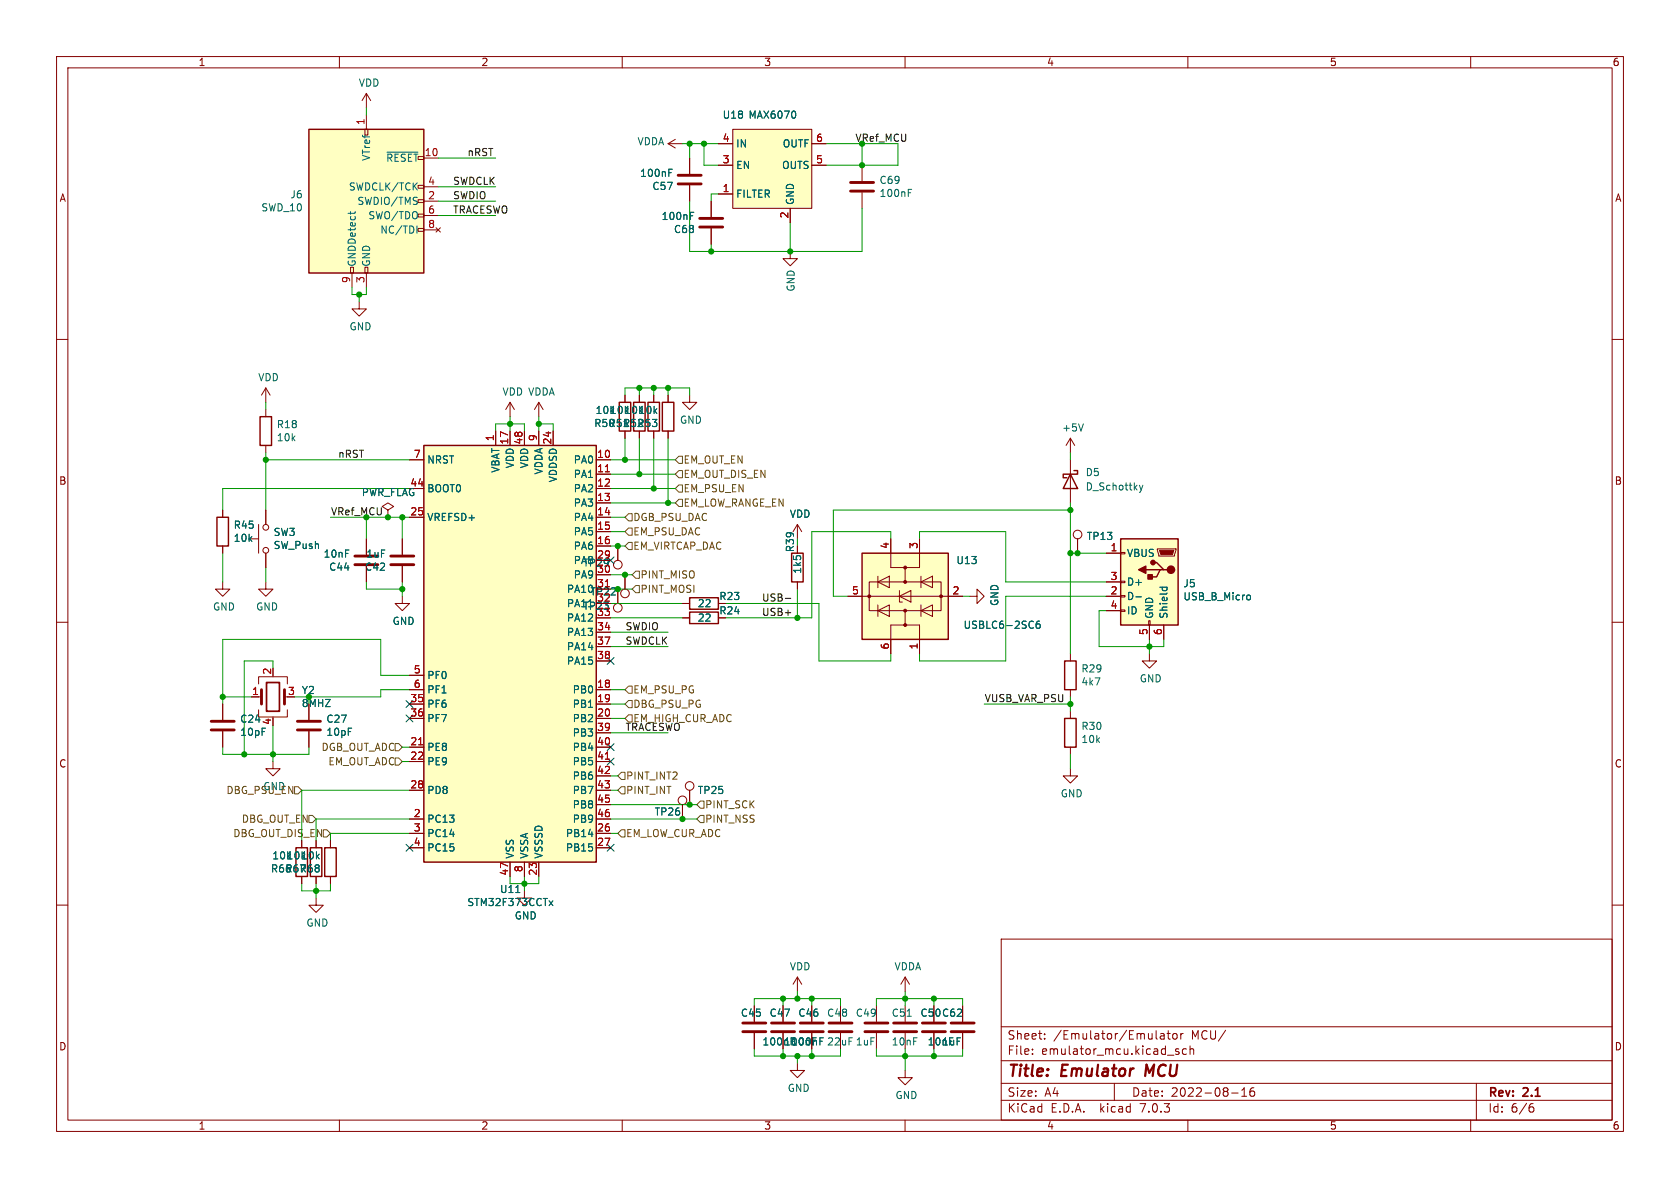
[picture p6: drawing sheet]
<svg xmlns="http://www.w3.org/2000/svg" width="297mm" height="210mm" viewBox="0 0 297 210" stroke-linecap="round" stroke-linejoin="round" font-family="sans-serif">
<g fill="none" stroke="#840000" stroke-width=".18">
<path d="M10 10h277v190h-277zM12 12h273v186h-273zM60 10v2M64.8 16.5l-.8 1.3M64.8 16.5v2.6M64.8 16.5l.7 1.3M110 10v2M160 10v2M210 10v2M260 10v2M64.5 22.9h.5v1h-.5zM64.8 20.3v2.6"/>
<path d="M73.9 32.8h1v.5h-1zM73.9 37.8h1v.6h-1zM73.9 35.3h1v.5h-1zM74.9 27.9h2.6M74.9 35.6h2.6M74.9 33h2.6M74.9 38.1h2.6M118.1 25.4l1.3 .8M118.1 25.4h2.5M119.4 24.6l-1.3 .8M121.9 27.9v2.8M121.9 32.8v2.8"/>
<path d="M125.7 35.6v2.8M127 25.4h2.5M127 34.3h2.5M127 29.2h2.5M129.5 22.9h14v13.9h-14zM139.7 36.8v2.6M143.5 25.4h2.5M143.5 29.2h2.5M152.4 29.2v2.8M152.4 34v2.8M10 60h2M62 47.2h.5v1.1h-.5z"/>
<path d="M62.2 48.3v2.5M63.5 53.3v1.3h1.3l-1.3 1.3-1.3-1.3h1.3M64.5 47.2h.5v1.1h-.5zM64.8 48.3v2.5M73.9 40.4h1v.5h-1zM74.9 40.6h2.6M77.1 40.3l.8 .7M77.9 40.3l-.8 .7M125.7 40.4v2.8M139.7 44.5v1.2h1.3l-1.3 1.3-1.3-1.3h1.3M285 60h2M47 68.6v2.5"/>
<path d="M47 72.4v1.3M47 78.7v1.3M47 68.6l-.8 1.3M47 68.6l.8 1.3M87.6 76.2v2.5M90.2 71.1l-.8 1.3M90.2 71.1v2.6M90.2 76.2v2.5M90.2 71.1l.7 1.3M92.7 76.2v2.5M95.2 71.1l-.7 1.3M95.2 71.1v2.6"/>
<path d="M95.2 76.2v2.5M95.2 71.1l.8 1.3M97.8 76.2v2.5M110.5 69.9v1.2M110.5 76.2v1.3M113 69.9v1.2M113 76.2v1.3M115.6 69.9v1.2M115.6 76.2v1.3M118.1 69.9v1.2M118.1 76.2v1.3M121.9 69.9v1.2h1.3l-1.3 1.3-1.3-1.3h1.3"/>
<path d="M189.2 77.5l-.7 1.2M189.2 77.5v2.5M189.2 77.5l.8 1.2M39.4 90.2v1.2M39.4 96.5v1.3M43.9 95.3h1.8M45.7 92.7v5.1M47 90.2v2.5M47 97.8v2.5M64.8 95.3v2.7M68.6 90.2l1-.7-1-.6-1 .6 1 .7v1.2M68.6 91.4h.1"/>
<path d="M71.1 95.3v2.7M72.4 81.3h2.5M72.4 86.4h2.5M72.4 91.4h2.5M105.4 81.3h2.5M105.4 83.8h2.5M105.4 86.4h2.5M105.4 88.9h2.5M105.4 91.4h2.5M105.4 94h2.5M105.4 96.5h2.5M105.4 99.1h2.5"/>
<path d="M109.2 96.5v2.6M141 92.7v2.6M141 92.7l-.8 1.3M141 92.7l.7 1.3M157.5 95.3v5h2.5v2.6M162.6 95.3v5h-2.6M189.2 81.3v7.6M190.5 95.3v2.5M195.6 97.8h2.5M198.1 97.7h.8v.2h-.8zM204.6 97h3.3v.3l-.3 1h-2.7zM10 110h2"/>
<path d="M39.4 102.9v1.2h1.2l-1.2 1.3-1.3-1.3h1.3M47 102.9v1.2h1.3l-1.3 1.3-1.3-1.3h1.3M64.8 100.1v2.8M71.1 105.4v1.3h1.3l-1.3 1.3-1.3-1.3h1.3M71.1 100.1v2.8M72.4 119.4h2.5M105.4 101.6h2.5M105.4 106.7h2.5M105.4 109.2h2.5M105.4 111.8h2.5M105.4 114.3h2.5M105.4 116.8h2.5"/>
<path d="M109.2 104.1v2.6M110.5 101.6v2.5M120.6 106.7h1.3M120.6 109.2h1.3M141 102.9v1.2M149.9 105.4h20.3M153.7 102.9h12.7v5.1h-12.7zM155.2 108l2-1.1v2.1zM155.2 102.9l2-1v2zM155.2 101.9v2M155.2 106.9v2.1M159 105.4l2-1v2z"/>
<path d="M159 104.4v2h.5M160 108v2.5h-2.5v5.1M160 110.5h2.6v5.1M162.8 108l2-1.1v2.1zM162.8 102.9l2-1v2zM162.8 101.9v2M162.8 106.9v2.1M171.4 105.4h1.3v-1.3l1.3 1.3-1.3 1.3v-1.3M189.2 115.6v1.2M195.6 105.4h2.5M195.6 102.9h2.5M195.6 108h2.5"/>
<path d="M198.1 107.8h.8v.3h-.8zM198.1 105.3h.8v.2h-.8zM198.1 102.7h.8v.3h-.8zM203.1 109.7h.2v.8h-.2zM203.2 115.6v1.2h1.3l-1.3 1.3-1.3-1.3h1.3M203.2 110.5v2.5M205.7 110.5v2.5M285 110h2M39.4 124.5v2.8M39.4 129.3v2.8M44.4 123.2h1.8M45.7 125.5v1.2h5.1v-1.2"/>
<path d="M45.7 120.9v-1.3h5.1v1.3M48.3 134.6v1.3h1.2l-1.2 1.3-1.3-1.3h1.3M48.3 126.7v.3M54.6 124.5v2.8M54.6 129.3v2.8M72.4 121.9h2.5M72.4 124.5h2.5M72.4 127h2.5M72.4 132.1h2.5M72.4 134.6h2.5M72.4 139.7h2.5M105.4 121.9h2.5"/>
<path d="M105.4 124.5h2.5M105.4 127h2.5M105.4 132.1h2.5M105.4 134.6h2.5M105.4 139.7h2.5M105.4 129.5h2.5M105.4 137.2h2.5M121.9 139.7v2.5M189.2 135.9v1.3h1.3l-1.3 1.2-1.2-1.2h1.2M189.2 121.9v1.3M189.2 125.7v1.3M189.2 132.1v1.3"/>
<path d="M10 160h2M53.3 148.6v1.3M53.3 154.9v1.3M55.9 158.8v1.2h1.2l-1.2 1.3-1.3-1.3h1.3M55.9 148.6v1.3M55.9 154.9v1.3M58.4 148.6v1.3M58.4 154.9v1.3M72.4 144.8h2.5M72.4 147.3h2.5M72.4 149.9h2.5M90.2 152.4v2.5"/>
<path d="M92.7 157.5v1.3h1.3l-1.3 1.2-1.3-1.2h1.3M92.7 152.4v2.5M95.2 152.4v2.5M105.4 144.8h2.5M105.4 147.3h2.5M105.4 149.9h2.5M105.4 142.2h2.5M120.6 142.2v2.6M285 160h2M133.3 177.8v2.8M138.4 177.8v2.8M141 172.7l-.8 1.3"/>
<path d="M141 172.7v2.6M141 172.7l.7 1.3M143.5 177.8v2.8M148.6 177.8v2.8M154.9 177.8v2.8M160 172.7v2.6M160 177.8v2.8M160 172.7l-.7 1.3M160 172.7l.8 1.3M165.1 177.8v2.8M170.2 177.8v2.8M177 166h108v32h-108z"/>
<path d="M60 198v2M110 198v2M133.3 182.6v2.8M138.4 182.6v2.8M141 188v1.2h1.2l-1.2 1.3-1.3-1.3h1.3M143.5 182.6v2.8M148.6 182.6v2.8M154.9 182.6v2.8M160 198v2M160 189.2v1.3h1.3l-1.3 1.3-1.3-1.3h1.3M160 182.6v2.8M165.1 182.6v2.8"/>
<path d="M170.2 182.6v2.8M177 194.5h108M177 191.5h108M177 187.5h108M177 181.5h108M182.5 186.3v.1M182.5 185.5v.1M184.7 183.6v.1M184.7 182.8v.1M197 191.5v3M205.2 182.8h.5l.1 .9M205.8 183.1h-.5a.29 .29 0 0 0-.2 .3 .29 .29 0 0 0 .2 .3l.5-.1"/>
<path d="M206.3 182.7h.6M206.5 182.2v1.3l.4 .2M207.5 182.8l.3-.1 .3 .3v.4l-.3 .3-.3-.1-.2-.2v-.4zM208.4 185.5l-.4-.1-.2 .2 .1 .2 .5 .2v.3h-.6M208.7 182.7v1M209.2 182.7l-.3 .1-.2 .2M209.7 185.5l-.4-.1-.3 .3v.4l.2 .2h.5M210 198v2M210.4 185.5l.2-.1 .4 .1v.9M210.4 184.9v1.5M216.7 182.1l-1.3 2M217.7 193.2h1.2"/>
<path d="M219.5 193.8h.9M219.5 192.7l.5-.4v1.5M221.7 192.3a.59 .59 0 0 0-.7 .6v.6l.1 .2 .4 .1 .2-.1 .1-.5-.1-.3h-.5l-.2 .3M260 198v2M261 191.5v6.5M270.5 195.7h.4l.3 .3-.2 .5h-.5M271 195.1l-.5 .1"/>
<circle cx="47" cy="97.3" r=".51"/>
<circle cx="47" cy="93.2" r=".51"/>
<circle cx="109.2" cy="99.8" r=".76"/>
<circle cx="190.5" cy="94.5" r=".76"/>
<circle cx="109.2" cy="107.4" r=".76"/>
<circle cx="110.5" cy="104.9" r=".76"/>
<circle cx="121.9" cy="138.9" r=".76"/>
<circle cx="120.6" cy="141.5" r=".76"/>
</g>
<g fill="none" stroke="#840000" stroke-width=".51">
<path d="M119.9 31h4.1M119.9 32.5h4.1M123.7 38.6h4.1M150.4 33.8h4M150.4 32.3h4M123.7 40.1h4.1M62.7 98.3h4.1M62.7 99.8h4.1M69.1 98.3h4.1M69.1 99.8h4.1M37.3 129h4.1M37.3 127.5h4.1"/>
<path d="M46.2 121.9v2.6M50.3 121.9v2.6M52.6 129h4M52.6 127.5h4M131.3 182.4h4.1M131.3 180.8h4.1M136.4 182.4h4.1M136.4 180.8h4.1M141.5 182.4h4M141.5 180.8h4M146.6 182.4h4M146.6 180.8h4"/>
<path d="M152.9 182.4h4.1M152.9 180.8h4.1M158 182.4h4.1M158 180.8h4.1M163.1 182.4h4M163.1 180.8h4M168.1 182.4h4.1M168.1 180.8h4.1"/>
</g>
<g fill="none" stroke="#840000" stroke-width=".25">
<path d="M54.6 22.9h20.3v25.4h-20.3zM46 73.7h2v5h-2zM74.9 78.7h30.5v73.7h-30.5zM109.5 71.1h2v5.1h-2zM112 71.1h2v5.1h-2zM114.6 71.1h2v5.1h-2zM117.1 71.1h2v5.1h-2zM38.4 91.4h2v5.1h-2zM140 97.8h2v5.1h-2zM152.4 97.8h15.2v15.2h-15.2zM189.2 83.8l1.3 2.6h-2.5zM189.9 83.2h.6v.6h-2.5v.7h.6"/>
<path d="M198.1 95.3h10.2v15.2h-10.2zM203.8 99.4h.7l1.2 1.3h.7M121.9 108.2h5.1v2h-5.1zM121.9 105.7h5.1v2h-5.1zM188.2 116.8h2v5.1h-2zM202.6 100.7h2.5M205.7 100.7h-.6l-.6 1.3h-1.3M188.2 127h2v5.1h-2zM52.3 149.9h2.1v5h-2.1zM54.9 149.9h2v5h-2zM57.4 149.9h2v5h-2z"/>
</g>
<g fill="none" stroke="#006464" stroke-width=".18">
<path d="M140.4 19.6a.79 .79 0 0 1 0 1.3M62 37.4v.5M62.8 37.4l-.1 .2M68.4 26.9h5.5M73.2 32.9l.6 .7M73.6 34.9h.2M73.7 35.7v.3M73.7 39.9v1.3M73.8 32.3l-.8 .8M118.2 30.5h.5M118.2 29.9h.6M122.1 38.1h.4"/>
<path d="M122.1 37.5h.6M160.6 34.1h.4M160.6 33.5h.6M191.5 74.9l-.4 1.3M61.1 97.2h.6M201.4 85.8l.3 .8M201.7 86.6l-.3 .4M202 85.8l-.3 .8M182.6 109.9h.1M182.7 110.9l-.1 .1M183.8 109.8l-.4 .1a.86 .86 0 0 0 0 1.2l.4-.2 .1-.4-.2-.2h-.3l-.2 .2M193.6 119.8h.8l-.5 1.3"/>
<path d="M200.8 105.5h1M205 103.8h1.3M205.5 103.8v.4M206.3 103.8v.4M220.6 105.2l.3 .1 .2 .1-.1 .5-.4 .1M61.6 128.7h.6M104 125h.8M91.2 157.8h.7M97.1 159.2l.6 .9M97.7 159.2l-.6 .9M104 147.5h.8M104.1 149.2h.6"/>
<path d="M104.6 149.7l.2 .2-.2 .5M160.4 179.6h.7M145 184.1h.4M145 183.5h.6M161.5 183.5h.6"/>
</g>
<g fill="#ffffc2" stroke="#ffffc2" stroke-width=".18">
<path d="M74.9 78.7h30.5v73.7h-30.5z"/>
<path d="M152.4 97.8h15.2v15.2h-15.2z"/>
<path d="M198.1 95.3h10.2v15.2h-10.2z"/>
<path d="M54.6 22.9h20.3v25.4h-20.3z"/>
<path d="M129.5 22.9h14v13.9h-14z"/>
</g>
<path d="M107 83.4h.7M74 131.7h.7M107 134.2h.7" fill="none" stroke="#a90000" stroke-width=".18"/>
<g fill="#840000" stroke="#840000" stroke-width=".18">
<path d="M205 97.3h2.5l-.2 .7h-2.1z"/>
<circle cx="160" cy="110.5" r=".25"/>
<circle cx="160" cy="107.9" r=".25"/>
<circle cx="166.4" cy="105.4" r=".25"/>
<circle cx="153.7" cy="105.4" r=".25"/>
<circle cx="160" cy="102.9" r=".25"/>
<circle cx="160" cy="100.3" r=".25"/>
</g>
<g fill="#840000" stroke="#840000" stroke-width=".25">
<path d="M201.3 100.7l1.3-.6v1.2z"/>
<path d="M202.9 101.6h.8v.8h-.8z"/>
<circle cx="207" cy="100.7" r=".63"/>
<circle cx="203.8" cy="99.4" r=".38"/>
</g>
<path d="M47.1 120.7h2.3v5h-2.3z" fill="none" stroke="#840000" stroke-width=".3"/>
<g fill="none" stroke="#725600" stroke-width=".18">
<path d="M110.5 96.5l.6-.6h.7v1.3h-.7zM111.1 90.8h.7v1.3h-.7l-.6-.7zM111.1 93.3h.7v1.3h-.7l-.6-.6zM119.4 81.3l.6-.7h.6v1.3h-.6zM119.4 86.4l.6-.7h.6v1.3h-.6zM120 88.3h.6v1.2h-.6l-.6-.6zM120 83.2h.6v1.3h-.6l-.6-.7zM112.4 103.5h.6v1.3h-.6l-.6-.7zM112.4 101h.6v1.2h-.6l-.6-.6zM52.1 139.1h.6l.6 .6-.6 .6h-.6zM69.8 131.4h.7l.6 .7-.6 .6h-.7zM69.8 134h.7l.6 .6-.6 .7h-.7z"/>
<path d="M109.2 137.2l.7-.7h.6v1.3h-.6zM109.9 139.1h.6v1.2h-.6l-.7-.6zM110.5 124.5l.6-.7h.7v1.3h-.7zM111.1 121.3h.7v1.3h-.7l-.6-.7zM111.1 126.4h.7v1.2h-.7l-.6-.6zM54.6 144.1h.6l.7 .7-.7 .6h-.6zM57.1 146.7h.7l.6 .6-.6 .7h-.7zM109.9 146.7h.6v1.3h-.6l-.7-.7zM123.8 144.1h.7v1.3h-.7l-.6-.6zM123.8 141.6h.7v1.3h-.7l-.6-.7z"/>
</g>
<path d="M138.8 105.8h1" fill="none" stroke="#0f0f0f" stroke-width=".18"/>
<g fill="none" stroke="#009600" stroke-width=".18">
<path d="M64.8 19.1v1.2M77.5 27.9h10.1M77.5 35.6h10.1M77.5 38.1h10.1M77.5 33h10.1M120.6 25.4h6.4M121.9 25.4v2.5M121.9 35.6v8.9h30.5v-7.7M124.5 25.4v3.8h2.5M127 34.3h-1.3v1.3M139.7 39.4v5.1M146 25.4h12.7v3.8h-12.7"/>
<path d="M152.4 25.4v3.8M62.2 50.8v1.3h2.6v-1.3M63.5 52.1v1.2M125.7 43.2v1.3M47 71.1v1.3M87.6 76.2v-1.3h5.1v1.3M90.2 73.7v2.5M95.2 74.9h2.6v1.3M95.2 73.7v2.5M110.5 69.9v-1.3h11.4v1.3M110.5 77.5v3.8M113 68.6v1.3"/>
<path d="M113 77.5v6.3M115.6 68.6v1.3M115.6 77.5v8.9M118.1 68.6v1.3M118.1 77.5v11.4M39.4 97.8v5.1M47 80v10.2M47 81.3h25.4M58.4 91.4h14M64.8 91.4v3.9M71.1 91.4v3.9M72.4 86.4h-33v3.8"/>
<path d="M107.9 96.5h2.6M107.9 91.4h2.6M107.9 94h2.6M107.9 88.9h11.5M107.9 83.8h11.5M107.9 86.4h11.5M107.9 81.3h11.5M157.5 95.3v-1.3h-14v15.2h-15.2M162.6 95.3v-1.3h15.2v8.9h17.8M189.2 80v1.3M189.2 88.9v26.7M189.2 97.8h6.4"/>
<path d="M189.2 90.2h-41.9v15.2h2.6M47 100.3v2.6M48.3 118.1v-1.3h-5.1v16.6M64.8 102.9v1.2h6.3M71.1 102.9v2.5M72.4 119.4h-5.1v-6.4h-27.9v11.5M107.9 104.1h3.9M107.9 101.6h3.9M107.9 106.7h12.7M107.9 109.2h12.7M107.9 114.3h10.2M107.9 111.8h10.2"/>
<path d="M128.3 106.7h16.5v10.1h12.7v-1.2M141 104.1v5.1M170.2 105.4h1.2M195.6 105.4h-17.8v11.4h-15.2v-1.2M195.6 108h-1.3v6.3h11.4v-1.3M203.2 113v2.6M39.4 132.1v1.3h15.2v-1.3M39.4 123.2h5M48.3 128.3v6.3M54.6 123.2v1.3M71.1 132.1h1.3M71.1 134.6h1.3"/>
<path d="M72.4 121.9h-5.1v1.3h-15.2M72.4 139.7h-19.1v8.9M107.9 121.9h2.6M107.9 124.5h2.6M107.9 127h2.6M107.9 137.2h1.3M107.9 139.7h1.3M107.9 129.5h10.2M174 124.5h15.2M189.2 123.2v2.5M189.2 133.4v2.5M53.3 156.2v1.3h5.1v-1.3"/>
<path d="M55.9 156.2v2.6M72.4 147.3h-14v1.3M72.4 144.8h-16.5v3.8M90.2 154.9v1.3h5v-1.3M92.7 154.9v2.6M107.9 147.3h1.3M107.9 142.2h15.3M107.9 144.8h15.3M133.3 177.8v-1.3h15.3v1.3M138.4 176.5v1.3M141 175.3v1.2M143.5 176.5v1.3"/>
<path d="M154.9 177.8v-1.3h15.3v1.3M160 175.3v2.5M165.1 176.5v1.3M133.3 185.4v1.3h15.3v-1.3M138.4 185.4v1.3M141 186.7v1.3M143.5 185.4v1.3M154.9 185.4v1.3h15.3v-1.3M160 185.4v3.8M165.1 185.4v1.3"/>
</g>
<g fill="none" stroke="#000084" stroke-width=".18">
<path d="M107.3 98.5l1.3 1.2M108.6 98.5l-1.3 1.2M107.3 116.2l1.3 1.2M108.6 116.2l-1.3 1.2M71.8 123.9l1.2 1.2M71.8 126.4l1.2 1.2M73 123.9l-1.2 1.2M73 126.4l-1.2 1.2M107.3 134l1.3 1.2M107.3 131.5l1.3 1.2M108.6 134l-1.3 1.2M108.6 131.5l-1.3 1.2"/>
<path d="M71.8 149.3l1.2 1.2M73 149.3l-1.2 1.2M107.3 149.3l1.3 1.2M108.6 149.3l-1.3 1.2"/>
</g>
<g fill="#009600" stroke="#009600" stroke-width=".18">
<circle cx="160" cy="176.5" r=".46"/>
<circle cx="165.1" cy="176.5" r=".46"/>
<circle cx="165.1" cy="186.7" r=".46"/>
<circle cx="160" cy="186.7" r=".46"/>
<circle cx="143.5" cy="186.7" r=".46"/>
<circle cx="118.1" cy="88.9" r=".46"/>
<circle cx="109.2" cy="96.5" r=".46"/>
<circle cx="115.6" cy="86.4" r=".46"/>
<circle cx="138.4" cy="176.5" r=".46"/>
<circle cx="141" cy="176.5" r=".46"/>
<circle cx="143.5" cy="176.5" r=".46"/>
<circle cx="138.4" cy="186.7" r=".46"/>
<circle cx="141" cy="186.7" r=".46"/>
<circle cx="120.6" cy="144.8" r=".46"/>
<circle cx="189.2" cy="124.5" r=".46"/>
<circle cx="189.2" cy="90.2" r=".46"/>
<circle cx="189.2" cy="97.8" r=".46"/>
<circle cx="190.5" cy="97.8" r=".46"/>
<circle cx="203.2" cy="114.3" r=".46"/>
<circle cx="121.9" cy="142.2" r=".46"/>
<circle cx="141" cy="109.2" r=".46"/>
<circle cx="109.2" cy="104.1" r=".46"/>
<circle cx="110.5" cy="101.6" r=".46"/>
<circle cx="113" cy="83.8" r=".46"/>
<circle cx="115.6" cy="68.6" r=".46"/>
<circle cx="113" cy="68.6" r=".46"/>
<circle cx="68.6" cy="91.4" r=".46"/>
<circle cx="71.1" cy="91.4" r=".46"/>
<circle cx="110.5" cy="81.3" r=".46"/>
<circle cx="90.2" cy="74.9" r=".46"/>
<circle cx="95.2" cy="74.9" r=".46"/>
<circle cx="55.9" cy="157.5" r=".46"/>
<circle cx="92.7" cy="156.2" r=".46"/>
<circle cx="48.3" cy="133.4" r=".46"/>
<circle cx="43.2" cy="133.4" r=".46"/>
<circle cx="54.6" cy="123.2" r=".46"/>
<circle cx="71.1" cy="104.1" r=".46"/>
<circle cx="39.4" cy="123.2" r=".46"/>
<circle cx="125.7" cy="44.5" r=".46"/>
<circle cx="118.1" cy="68.6" r=".46"/>
<circle cx="152.4" cy="29.2" r=".46"/>
<circle cx="139.7" cy="44.5" r=".46"/>
<circle cx="121.9" cy="25.4" r=".46"/>
<circle cx="124.5" cy="25.4" r=".46"/>
<circle cx="63.5" cy="52.1" r=".46"/>
<circle cx="47" cy="81.3" r=".46"/>
</g>
<g font-size="2.8" fill="#840000">
<text x="178" y="190.8">Title:</text>
<text x="187.5" y="190.8">Emulator</text>
<text x="202.9" y="190.8">MCU</text>
</g>
<g font-size="2.1" fill="#840000">
<text x="178" y="183.9">Sheet:</text>
<text x="186.2" y="183.9">/Emulator/Emulator</text>
<text x="210.5" y="183.9">MCU/</text>
<text x="178" y="186.6">File:</text>
<text x="184" y="186.6">emulator_mcu.kicad_sch</text>
<text x="178" y="196.8">KiCad</text>
<text x="178" y="194">Size:</text>
<text x="184.6" y="194">A4</text>
<text x="185.7" y="196.8">E.D.A.</text>
<text x="194.4" y="196.8">kicad</text>
<text x="200" y="194">Date:</text>
<text x="201.5" y="196.8">7.0.3</text>
<text x="206.9" y="194">2022-08-16</text>
<text x="263" y="194.2">Rev:</text>
<text x="263" y="196.8">Id:</text>
<text x="267" y="196.8">6/6</text>
<text x="269.2" y="194.2">2.1</text>
</g>
<g font-size="1.8" fill="#840000">
<text x="35" y="11.8">1</text>
<text x="85" y="11.8">2</text>
<text x="135" y="11.8">3</text>
<text x="185" y="11.8">4</text>
<text x="235" y="11.8">5</text>
<text x="285" y="11.8">6</text>
<text x="10.4" y="35.8">A</text>
<text x="285.4" y="35.8">A</text>
<text x="10.3" y="85.8">B</text>
<text x="285.3" y="85.8">B</text>
<text x="140.5" y="97.8" transform="rotate(-90 140.5 97.8)">R39</text>
<text x="127" y="106.2">R23</text>
<text x="127" y="108.8">R24</text>
<text x="10.3" y="135.8">C</text>
<text x="285.3" y="135.8">C</text>
<text x="10.3" y="185.8">D</text>
<text x="285.3" y="185.8">D</text>
<text x="35" y="199.8">1</text>
<text x="85" y="199.8">2</text>
<text x="135" y="199.8">3</text>
<text x="185" y="199.8">4</text>
<text x="235" y="199.8">5</text>
<text x="285" y="199.8">6</text>
</g>
<g font-size="1.8" fill="#006464">
<text x="63.3" y="15.5">VDD</text>
<text x="127.6" y="21.1">U18</text>
<text x="132.2" y="21.1">MAX6070</text>
<text x="65.6" y="28.7" transform="rotate(-90 65.6 28.7)">VTref</text>
<text x="68" y="28.8">~{RESET}</text>
<text x="112.5" y="25.8">VDDA</text>
<text x="130" y="26.2">IN</text>
<text x="138.2" y="26.2">OUTF</text>
<text x="51.2" y="35.2">J6</text>
<text x="61.4" y="33.8">SWDCLK/TCK</text>
<text x="113" y="31.4">100nF</text>
<text x="115.2" y="33.7">C57</text>
<text x="130" y="35.1">FILTER</text>
<text x="130" y="30">EN</text>
<text x="138" y="30">OUTS</text>
<text x="155.3" y="32.7">C69</text>
<text x="155.3" y="35">100nF</text>
<text x="46" y="37.5">SWD_10</text>
<text x="63" y="36.4">SWDIO/TMS</text>
<text x="64.9" y="38.9">SWO/TDO</text>
<text x="67" y="41.5">NC/TDI</text>
<text x="116.8" y="39.1">100nF</text>
<text x="119" y="41.4">C68</text>
<text x="140.5" y="36.3" transform="rotate(-90 140.5 36.3)">GND</text>
<text x="63.1" y="47.2" transform="rotate(-90 63.1 47.2)">GNDDetect</text>
<text x="65.6" y="47.2" transform="rotate(-90 65.6 47.2)">GND</text>
<text x="140.7" y="51.7" transform="rotate(-90 140.7 51.7)">GND</text>
<text x="61.6" y="58.6">GND</text>
<text x="45.5" y="67.6">VDD</text>
<text x="88.7" y="70.1">VDD VDDA</text>
<text x="48.8" y="75.9">R18</text>
<text x="104.9" y="75.7">R50R51R52R53</text>
<text x="105.1" y="73.3">10k10k10k10k</text>
<text x="120" y="75.1">GND</text>
<text x="187.6" y="76.4">+5V</text>
<text x="48.8" y="78.2">10k</text>
<text x="75.4" y="82.1">NRST</text>
<text x="88.5" y="83.8" transform="rotate(-90 88.5 83.8)">VBAT</text>
<text x="91" y="83" transform="rotate(-90 91 83)">VDD</text>
<text x="93.5" y="83" transform="rotate(-90 93.5 83)">VDD</text>
<text x="101.2" y="82.1">PA0</text>
<text x="63.8" y="87.9">PWR_FLAG</text>
<text x="72.4" y="86.1">44</text>
<text x="75.4" y="87.2">BOOT0</text>
<text x="96.1" y="84.1" transform="rotate(-90 96.1 84.1)">VDDA</text>
<text x="98.6" y="85.5" transform="rotate(-90 98.6 85.5)">VDDSD</text>
<text x="101.2" y="84.6">PA1</text>
<text x="101.2" y="87.2">PA2</text>
<text x="101.2" y="89.7">PA3</text>
<text x="191.8" y="84.3">D5</text>
<text x="191.8" y="86.9">D_Schottky</text>
<text x="41.2" y="93.6">R45</text>
<text x="41.2" y="95.9">10k</text>
<text x="48.2" y="94.9">SW3</text>
<text x="75.4" y="92.3">VREFSD+</text>
<text x="101.2" y="92.3">PA4</text>
<text x="101.2" y="94.8">PA5</text>
<text x="139.5" y="91.7">VDD</text>
<text x="192" y="95.6">TP13</text>
<text x="48.2" y="97.2">SW_Push</text>
<text x="57.1" y="98.7">10nF</text>
<text x="58" y="101.1">C44</text>
<text x="64.4" y="101.1">C42</text>
<text x="64.6" y="98.7">1uF</text>
<text x="101.2" y="97.3">PA6</text>
<text x="101.2" y="99.9">PA8</text>
<text x="103" y="100.3">TP29</text>
<text x="141.8" y="101.6" transform="rotate(-90 141.8 101.6)">1k5</text>
<text x="168.9" y="99.9">U13</text>
<text x="199.1" y="98.6">VBUS</text>
<text x="100" y="105">PA10</text>
<text x="100" y="107.5">PA11</text>
<text x="101.2" y="102.4">PA9</text>
<text x="103" y="108">TP23</text>
<text x="123.2" y="107.5">22</text>
<text x="176.7" y="107.3" transform="rotate(-90 176.7 107.3)">GND</text>
<text x="199.1" y="106.2">D-</text>
<text x="199.1" y="103.7">D+</text>
<text x="209" y="104">J5</text>
<text x="209" y="106.3">USB_B_Micro</text>
<text x="37.5" y="108.1">GND</text>
<text x="45.1" y="108.1">GND</text>
<text x="69.2" y="110.6">GND</text>
<text x="100" y="110">PA12</text>
<text x="100" y="112.6">PA13</text>
<text x="123.2" y="110">22</text>
<text x="170.2" y="111.3">USBLC6-2SC6</text>
<text x="199.1" y="108.8">ID</text>
<text x="204" y="109.5" transform="rotate(-90 204 109.5)">GND</text>
<text x="206.6" y="109.5" transform="rotate(-90 206.6 109.5)">Shield</text>
<text x="100" y="115.1">PA14</text>
<text x="100" y="117.7">PA15</text>
<text x="191" y="119">R29</text>
<text x="53.2" y="122.8">Y2</text>
<text x="53.2" y="125.2">8MHZ</text>
<text x="75.4" y="125.3">PF6</text>
<text x="75.4" y="120.2">PF0</text>
<text x="75.4" y="122.7">PF1</text>
<text x="101" y="122.7">PB0</text>
<text x="101" y="125.3">PB1</text>
<text x="191" y="121.3">4k7</text>
<text x="201.3" y="120.8">GND</text>
<text x="42.3" y="127.9">C24</text>
<text x="42.3" y="130.2">10pF</text>
<text x="48" y="128.3" transform="rotate(-90 48 128.3)">4</text>
<text x="57.5" y="127.9">C27</text>
<text x="57.5" y="130.2">10pF</text>
<text x="75.4" y="127.8">PF7</text>
<text x="101" y="127.8">PB2</text>
<text x="101" y="130.4">PB3</text>
<text x="191" y="129.2">R30</text>
<text x="191" y="131.5">10k</text>
<text x="75.4" y="132.9">PE8</text>
<text x="75.4" y="135.4">PE9</text>
<text x="101" y="132.9">PB4</text>
<text x="101" y="135.4">PB5</text>
<text x="101" y="138">PB6</text>
<text x="75.4" y="140.5">PD8</text>
<text x="101" y="140.5">PB7</text>
<text x="101" y="143.1">PB8</text>
<text x="123.2" y="140.5">TP25</text>
<text x="187.4" y="141.1">GND</text>
<text x="75.4" y="145.6">PC13</text>
<text x="75.4" y="148.1">PC14</text>
<text x="99.8" y="148.1">PB14</text>
<text x="101" y="145.6">PB9</text>
<text x="115.6" y="144.3">TP26</text>
<text x="47.7" y="154.4">R66R67R68</text>
<text x="48" y="152.1">10k10k10k</text>
<text x="75.4" y="150.7">PC15</text>
<text x="91" y="151.9" transform="rotate(-90 91 151.9)">VSS</text>
<text x="93.5" y="151.9" transform="rotate(-90 93.5 151.9)">VSSA</text>
<text x="96.1" y="151.9" transform="rotate(-90 96.1 151.9)">VSSSD</text>
<text x="99.8" y="150.7">PB15</text>
<text x="82.5" y="160.3">STM32F373CCTx</text>
<text x="88.2" y="158">U11</text>
<text x="54" y="164">GND</text>
<text x="90.8" y="162.7">GND</text>
<text x="139.5" y="171.7">VDD</text>
<text x="158" y="171.7">VDDA</text>
<text x="130.8" y="179.9">C45</text>
<text x="135.9" y="179.9">C47</text>
<text x="141" y="179.9">C46</text>
<text x="146.1" y="179.9">C48</text>
<text x="151.1" y="179.9">C49</text>
<text x="157.5" y="179.9">C51</text>
<text x="162.6" y="179.9">C50 C62</text>
<text x="134.6" y="185">100nF100nF</text>
<text x="134.6" y="185">100nF</text>
<text x="138.4" y="185">100nF</text>
<text x="146.1" y="185">22uF 1uF</text>
<text x="157.5" y="185">10nF</text>
<text x="163.8" y="185">10nF</text>
<text x="166.4" y="185">1uF</text>
<text x="139.1" y="193.2">GND</text>
<text x="158.1" y="194.4">GND</text>
</g>
<g font-size="1.8" fill="#a90000">
<text x="64.5" y="22.3" transform="rotate(-90 64.5 22.3)">1</text>
<text x="74.9" y="27.7">10</text>
<text x="127.6" y="29">3</text>
<text x="127.6" y="25.1">4</text>
<text x="144.1" y="29">5</text>
<text x="144.1" y="25.1">6</text>
<text x="75.5" y="35.3">2</text>
<text x="75.5" y="32.8">4</text>
<text x="127.6" y="34">1</text>
<text x="75.5" y="37.8">6</text>
<text x="75.5" y="40.4">8</text>
<text x="139.4" y="38.8" transform="rotate(-90 139.4 38.8)">2</text>
<text x="62" y="50.2" transform="rotate(-90 62 50.2)">9</text>
<text x="64.5" y="50.2" transform="rotate(-90 64.5 50.2)">3</text>
<text x="73" y="81">7</text>
<text x="87.4" y="78.1" transform="rotate(-90 87.4 78.1)">1</text>
<text x="89.9" y="78.7" transform="rotate(-90 89.9 78.7)">17</text>
<text x="92.5" y="78.7" transform="rotate(-90 92.5 78.7)">48</text>
<text x="95" y="78.1" transform="rotate(-90 95 78.1)">9</text>
<text x="97.5" y="78.7" transform="rotate(-90 97.5 78.7)">24</text>
<text x="105.4" y="81">10</text>
<text x="105.4" y="83.6">11</text>
<text x="105.4" y="86.1">12</text>
<text x="105.4" y="88.6">13</text>
<text x="72.4" y="91.2">25</text>
<text x="105.4" y="91.2">14</text>
<text x="105.4" y="93.7">15</text>
<text x="105.4" y="96.3">16</text>
<text x="105.4" y="98.8">29</text>
<text x="105.4" y="101.3">30</text>
<text x="157.2" y="97.2" transform="rotate(-90 157.2 97.2)">4</text>
<text x="162.3" y="97.2" transform="rotate(-90 162.3 97.2)">3</text>
<text x="196.2" y="97.5">1</text>
<text x="104.2" y="105.4">TP22</text>
<text x="105.4" y="103.9">31</text>
<text x="105.4" y="106.4">32</text>
<text x="150.5" y="105.2">5</text>
<text x="168.2" y="105.2">2</text>
<text x="196.2" y="105.2">2</text>
<text x="196.2" y="102.6">3</text>
<text x="196.2" y="107.7">4</text>
<text x="105.4" y="109">33</text>
<text x="105.4" y="111.5">34</text>
<text x="202.9" y="112.4" transform="rotate(-90 202.9 112.4)">5</text>
<text x="205.5" y="112.4" transform="rotate(-90 205.5 112.4)">6</text>
<text x="48" y="119.4" transform="rotate(-90 48 119.4)">2</text>
<text x="73" y="119.1">5</text>
<text x="105.4" y="114">37</text>
<text x="105.4" y="116.6">38</text>
<text x="157.2" y="115" transform="rotate(-90 157.2 115)">6</text>
<text x="162.3" y="115" transform="rotate(-90 162.3 115)">1</text>
<text x="44.4" y="122.9">1</text>
<text x="50.8" y="122.9">3</text>
<text x="72.4" y="124.2">35</text>
<text x="73" y="121.7">6</text>
<text x="105.4" y="121.7">18</text>
<text x="105.4" y="124.2">19</text>
<text x="72.4" y="131.8">21</text>
<text x="72.4" y="126.7">36</text>
<text x="105.4" y="126.7">20</text>
<text x="105.4" y="129.3">39</text>
<text x="105.4" y="131.8">40</text>
<text x="72.4" y="134.4">22</text>
<text x="105.4" y="134.4">41</text>
<text x="105.4" y="136.9">42</text>
<text x="72.4" y="139.4">28</text>
<text x="105.4" y="139.4">43</text>
<text x="105.4" y="142">45</text>
<text x="73" y="144.5">2</text>
<text x="73" y="147.1">3</text>
<text x="73" y="149.6">4</text>
<text x="105.4" y="147.1">26</text>
<text x="105.4" y="149.6">27</text>
<text x="105.4" y="144.5">46</text>
<text x="89.9" y="154.9" transform="rotate(-90 89.9 154.9)">47</text>
<text x="92.5" y="154.3" transform="rotate(-90 92.5 154.3)">8</text>
<text x="95" y="154.9" transform="rotate(-90 95 154.9)">23</text>
</g>
<g font-size="1.8" fill="#0f0f0f">
<text x="82.5" y="27.7">nRST</text>
<text x="80" y="32.8">SWDCLK</text>
<text x="80" y="35.3">SWDIO</text>
<text x="80" y="37.8">TRACESWO</text>
<text x="59.7" y="81">nRST</text>
<text x="134.6" y="106.4">USB-</text>
<text x="110.5" y="111.5">SWDIO</text>
<text x="134.6" y="109">USB+</text>
<text x="110.5" y="114">SWDCLK</text>
<text x="174" y="124.2">VUSB_VAR_PSU</text>
<text x="110.5" y="129.3">TRACESWO</text>
</g>
<g font-size="1.8" fill="#009600">
<text x="151.1" y="25.1">VRef_MCU</text>
<text x="58.4" y="91.2">VRef_MCU</text>
</g>
<g font-size="1.8" fill="#725600">
<text x="120.8" y="82.1">EM_OUT_EN</text>
<text x="120.8" y="89.7">EM_LOW_RANGE_EN</text>
<text x="120.8" y="84.6">EM_OUT_DIS_EN</text>
<text x="120.8" y="87.2">EM_PSU_EN</text>
<text x="111.9" y="92.3">DGB_PSU_DAC</text>
<text x="111.9" y="94.8">EM_PSU_DAC</text>
<text x="111.9" y="97.3">EM_VIRTCAP_DAC</text>
<text x="113.1" y="105">PINT_MOSI</text>
<text x="113.1" y="102.4">PINT_MISO</text>
<text x="111.9" y="125.3">DBG_PSU_PG</text>
<text x="111.9" y="122.7">EM_PSU_PG</text>
<text x="111.9" y="127.8">EM_HIGH_CUR_ADC</text>
<text x="56.6" y="132.9">DGB_OUT_ADC</text>
<text x="57.8" y="135.4">EM_OUT_ADC</text>
<text x="110.6" y="138">PINT_INT2</text>
<text x="39.8" y="140.5">DBG_PSU_EN</text>
<text x="46.4" y="139.8">GND</text>
<text x="110.6" y="140.5">PINT_INT</text>
<text x="124.6" y="143.1">PINT_SCK</text>
<text x="41" y="148.1">DBG_OUT_DIS_EN</text>
<text x="42.5" y="145.6">DBG_OUT_EN</text>
<text x="110.6" y="148.1">EM_LOW_CUR_ADC</text>
<text x="124.6" y="145.6">PINT_NSS</text>
</g>
</svg>
